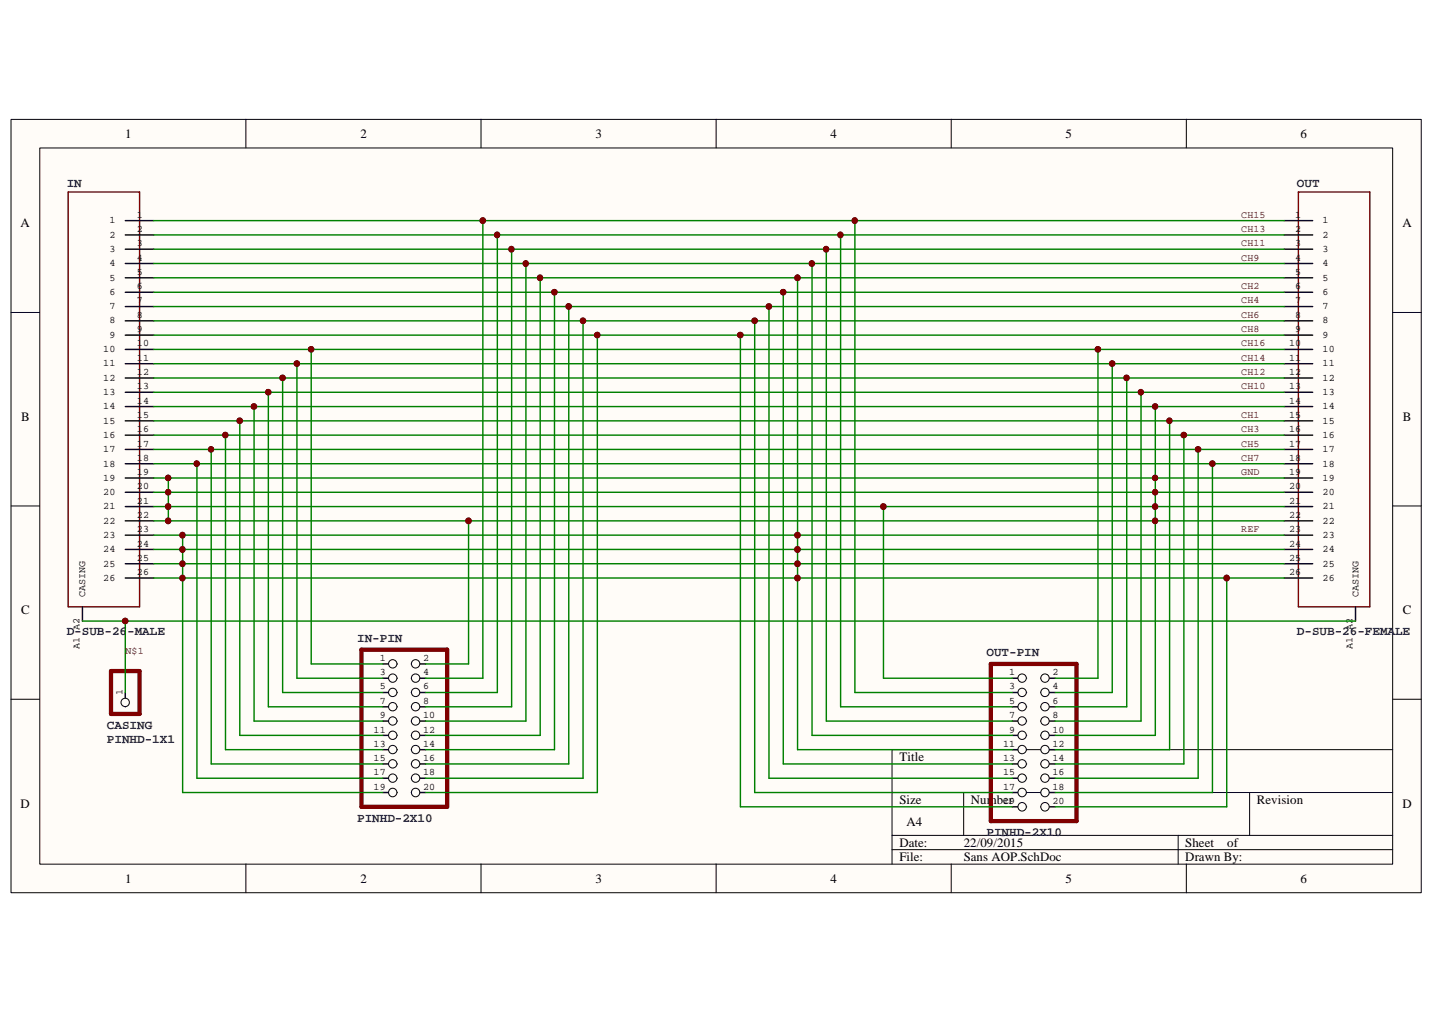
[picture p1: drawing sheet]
<svg xmlns="http://www.w3.org/2000/svg" width="297mm" height="210mm" viewBox="0 0 297 210" stroke-linecap="round" stroke-linejoin="round" font-family="sans-serif">
<path d="M2.3 24.8h292.5v160.4h-292.5z" fill="#fffcf8"/>
<path d="M2.3 24.8h292.5v160.4h-292.5z" fill="none" stroke="#000" stroke-width=".21"/>
<path d="M8.3 30.7h280.6v148.5h-280.6z" fill="#fffcf8"/>
<g fill="none" stroke="#000" stroke-width=".21">
<path d="M8.3 30.7h280.6v148.5h-280.6zM51 24.7v5.9M99.8 24.7v5.9M148.5 24.7v5.9M197.3 24.7v5.9M246.1 24.7v5.9M2.3 64.8h5.9M288.9 64.8h5.9M2.3 104.9h5.9M288.9 104.9h5.9M2.3 145h5.9M288.9 145h5.9"/>
<path d="M288.9 155.5h-103.9v23.7M51 179.2v6M99.8 179.2v6M148.5 179.2v6M185 164.4h103.9M185 173.3h103.9M185 176.2h103.9M197.3 179.2v6M199.9 164.4v8.9M244.4 173.3v5.9M246.1 179.2v6M259.2 164.4v8.9"/>
</g>
<circle cx="26" cy="128.8" r=".57" fill="#000080"/>
<circle cx="26" cy="128.8" r=".57" fill="none" stroke="#000080" stroke-width=".21"/>
<circle cx="34.9" cy="108" r=".56" fill="#000080"/>
<circle cx="34.9" cy="108" r=".56" fill="none" stroke="#000080" stroke-width=".21"/>
<circle cx="34.9" cy="105" r=".56" fill="#000080"/>
<circle cx="34.9" cy="105" r=".56" fill="none" stroke="#000080" stroke-width=".21"/>
<circle cx="34.9" cy="102.1" r=".56" fill="#000080"/>
<circle cx="34.9" cy="102.1" r=".56" fill="none" stroke="#000080" stroke-width=".21"/>
<circle cx="34.9" cy="99.1" r=".56" fill="#000080"/>
<circle cx="34.9" cy="99.1" r=".56" fill="none" stroke="#000080" stroke-width=".21"/>
<circle cx="37.8" cy="119.9" r=".57" fill="#000080"/>
<circle cx="37.8" cy="119.9" r=".57" fill="none" stroke="#000080" stroke-width=".21"/>
<circle cx="37.8" cy="116.9" r=".57" fill="#000080"/>
<circle cx="37.8" cy="116.9" r=".57" fill="none" stroke="#000080" stroke-width=".21"/>
<circle cx="37.8" cy="114" r=".57" fill="#000080"/>
<circle cx="37.8" cy="114" r=".57" fill="none" stroke="#000080" stroke-width=".21"/>
<circle cx="37.8" cy="111" r=".57" fill="#000080"/>
<circle cx="37.8" cy="111" r=".57" fill="none" stroke="#000080" stroke-width=".21"/>
<circle cx="40.8" cy="96.2" r=".56" fill="#000080"/>
<circle cx="40.8" cy="96.2" r=".56" fill="none" stroke="#000080" stroke-width=".21"/>
<circle cx="43.8" cy="93.2" r=".56" fill="#000080"/>
<circle cx="43.8" cy="93.2" r=".56" fill="none" stroke="#000080" stroke-width=".21"/>
<circle cx="46.7" cy="90.2" r=".56" fill="#000080"/>
<circle cx="46.7" cy="90.2" r=".56" fill="none" stroke="#000080" stroke-width=".21"/>
<circle cx="49.7" cy="87.3" r=".57" fill="#000080"/>
<circle cx="49.7" cy="87.3" r=".57" fill="none" stroke="#000080" stroke-width=".21"/>
<circle cx="52.7" cy="84.3" r=".57" fill="#000080"/>
<circle cx="52.7" cy="84.3" r=".57" fill="none" stroke="#000080" stroke-width=".21"/>
<circle cx="55.6" cy="81.3" r=".57" fill="#000080"/>
<circle cx="55.6" cy="81.3" r=".57" fill="none" stroke="#000080" stroke-width=".21"/>
<circle cx="58.6" cy="78.4" r=".57" fill="#000080"/>
<circle cx="58.6" cy="78.4" r=".57" fill="none" stroke="#000080" stroke-width=".21"/>
<circle cx="61.6" cy="75.4" r=".57" fill="#000080"/>
<circle cx="61.6" cy="75.4" r=".57" fill="none" stroke="#000080" stroke-width=".21"/>
<circle cx="64.5" cy="72.5" r=".57" fill="#000080"/>
<circle cx="64.5" cy="72.5" r=".57" fill="none" stroke="#000080" stroke-width=".21"/>
<circle cx="97.2" cy="108" r=".58" fill="#000080"/>
<circle cx="97.2" cy="108" r=".58" fill="none" stroke="#000080" stroke-width=".21"/>
<circle cx="100.1" cy="45.8" r=".58" fill="#000080"/>
<circle cx="100.1" cy="45.8" r=".58" fill="none" stroke="#000080" stroke-width=".21"/>
<circle cx="103.1" cy="48.7" r=".57" fill="#000080"/>
<circle cx="103.1" cy="48.7" r=".57" fill="none" stroke="#000080" stroke-width=".21"/>
<circle cx="106.1" cy="51.7" r=".57" fill="#000080"/>
<circle cx="106.1" cy="51.7" r=".57" fill="none" stroke="#000080" stroke-width=".21"/>
<circle cx="109" cy="54.7" r=".57" fill="#000080"/>
<circle cx="109" cy="54.7" r=".57" fill="none" stroke="#000080" stroke-width=".21"/>
<circle cx="112" cy="57.6" r=".57" fill="#000080"/>
<circle cx="112" cy="57.6" r=".57" fill="none" stroke="#000080" stroke-width=".21"/>
<circle cx="115" cy="60.6" r=".57" fill="#000080"/>
<circle cx="115" cy="60.6" r=".57" fill="none" stroke="#000080" stroke-width=".21"/>
<circle cx="118" cy="63.6" r=".57" fill="#000080"/>
<circle cx="118" cy="63.6" r=".57" fill="none" stroke="#000080" stroke-width=".21"/>
<circle cx="120.9" cy="66.5" r=".57" fill="#000080"/>
<circle cx="120.9" cy="66.5" r=".57" fill="none" stroke="#000080" stroke-width=".21"/>
<circle cx="123.9" cy="69.5" r=".57" fill="#000080"/>
<circle cx="123.9" cy="69.5" r=".57" fill="none" stroke="#000080" stroke-width=".21"/>
<circle cx="153.6" cy="69.5" r=".57" fill="#000080"/>
<circle cx="153.6" cy="69.5" r=".57" fill="none" stroke="#000080" stroke-width=".21"/>
<circle cx="156.5" cy="66.5" r=".57" fill="#000080"/>
<circle cx="156.5" cy="66.5" r=".57" fill="none" stroke="#000080" stroke-width=".21"/>
<circle cx="159.5" cy="63.6" r=".57" fill="#000080"/>
<circle cx="159.5" cy="63.6" r=".57" fill="none" stroke="#000080" stroke-width=".21"/>
<circle cx="162.5" cy="60.6" r=".57" fill="#000080"/>
<circle cx="162.5" cy="60.6" r=".57" fill="none" stroke="#000080" stroke-width=".21"/>
<circle cx="165.4" cy="119.9" r=".58" fill="#000080"/>
<circle cx="165.4" cy="119.9" r=".58" fill="none" stroke="#000080" stroke-width=".21"/>
<circle cx="165.4" cy="116.9" r=".58" fill="#000080"/>
<circle cx="165.4" cy="116.9" r=".58" fill="none" stroke="#000080" stroke-width=".21"/>
<circle cx="165.4" cy="114" r=".58" fill="#000080"/>
<circle cx="165.4" cy="114" r=".58" fill="none" stroke="#000080" stroke-width=".21"/>
<circle cx="165.4" cy="111" r=".58" fill="#000080"/>
<circle cx="165.4" cy="111" r=".58" fill="none" stroke="#000080" stroke-width=".21"/>
<circle cx="165.4" cy="57.6" r=".58" fill="#000080"/>
<circle cx="165.4" cy="57.6" r=".58" fill="none" stroke="#000080" stroke-width=".21"/>
<circle cx="168.4" cy="54.6" r=".57" fill="#000080"/>
<circle cx="168.4" cy="54.6" r=".57" fill="none" stroke="#000080" stroke-width=".21"/>
<circle cx="171.3" cy="51.7" r=".57" fill="#000080"/>
<circle cx="171.3" cy="51.7" r=".57" fill="none" stroke="#000080" stroke-width=".21"/>
<circle cx="174.3" cy="48.7" r=".57" fill="#000080"/>
<circle cx="174.3" cy="48.7" r=".57" fill="none" stroke="#000080" stroke-width=".21"/>
<circle cx="177.3" cy="45.7" r=".56" fill="#000080"/>
<circle cx="177.3" cy="45.7" r=".56" fill="none" stroke="#000080" stroke-width=".21"/>
<circle cx="183.2" cy="105.1" r=".59" fill="#000080"/>
<circle cx="183.2" cy="105.1" r=".59" fill="none" stroke="#000080" stroke-width=".21"/>
<circle cx="227.7" cy="72.5" r=".57" fill="#000080"/>
<circle cx="227.7" cy="72.5" r=".57" fill="none" stroke="#000080" stroke-width=".21"/>
<circle cx="230.7" cy="75.4" r=".57" fill="#000080"/>
<circle cx="230.7" cy="75.4" r=".57" fill="none" stroke="#000080" stroke-width=".21"/>
<circle cx="233.7" cy="78.4" r=".56" fill="#000080"/>
<circle cx="233.7" cy="78.4" r=".56" fill="none" stroke="#000080" stroke-width=".21"/>
<circle cx="236.6" cy="81.3" r=".56" fill="#000080"/>
<circle cx="236.6" cy="81.3" r=".56" fill="none" stroke="#000080" stroke-width=".21"/>
<circle cx="239.6" cy="108" r=".57" fill="#000080"/>
<circle cx="239.6" cy="108" r=".57" fill="none" stroke="#000080" stroke-width=".21"/>
<circle cx="239.6" cy="105.1" r=".57" fill="#000080"/>
<circle cx="239.6" cy="105.1" r=".57" fill="none" stroke="#000080" stroke-width=".21"/>
<circle cx="239.6" cy="102.1" r=".56" fill="#000080"/>
<circle cx="239.6" cy="102.1" r=".56" fill="none" stroke="#000080" stroke-width=".21"/>
<circle cx="239.6" cy="99.1" r=".56" fill="#000080"/>
<circle cx="239.6" cy="99.1" r=".56" fill="none" stroke="#000080" stroke-width=".21"/>
<circle cx="239.6" cy="84.3" r=".56" fill="#000080"/>
<circle cx="239.6" cy="84.3" r=".56" fill="none" stroke="#000080" stroke-width=".21"/>
<circle cx="242.6" cy="87.3" r=".56" fill="#000080"/>
<circle cx="242.6" cy="87.3" r=".56" fill="none" stroke="#000080" stroke-width=".21"/>
<circle cx="245.5" cy="90.2" r=".57" fill="#000080"/>
<circle cx="245.5" cy="90.2" r=".57" fill="none" stroke="#000080" stroke-width=".21"/>
<circle cx="248.5" cy="93.2" r=".57" fill="#000080"/>
<circle cx="248.5" cy="93.2" r=".57" fill="none" stroke="#000080" stroke-width=".21"/>
<circle cx="251.5" cy="96.2" r=".57" fill="#000080"/>
<circle cx="251.5" cy="96.2" r=".57" fill="none" stroke="#000080" stroke-width=".21"/>
<circle cx="254.4" cy="119.9" r=".59" fill="#000080"/>
<circle cx="254.4" cy="119.9" r=".59" fill="none" stroke="#000080" stroke-width=".21"/>
<path d="M14.1 39.8h14.9v86.1h-14.9zM269.3 39.8h14.8v86.1h-14.8z" fill="none" stroke="#800000" stroke-width=".3"/>
<g fill="none" stroke="#000" stroke-width=".3">
<path d="M26 45.8h5.9M26 48.7h5.9M26 51.7h5.9M26 54.7h5.9M26 57.6h5.9M266.4 45.8h5.9M266.4 48.7h5.9M266.4 51.7h5.9M266.4 54.7h5.9M266.4 57.6h5.9M26 60.6h5.9M26 63.6h5.9"/>
<path d="M26 66.5h5.9M26 69.5h5.9M26 72.5h5.9M26 75.4h5.9M26 78.4h5.9M266.4 60.6h5.9M266.4 63.6h5.9M266.4 66.5h5.9M266.4 69.5h5.9M266.4 72.5h5.9M266.4 75.4h5.9M266.4 78.4h5.9"/>
<path d="M26 81.4h5.9M26 84.3h5.9M26 87.3h5.9M26 90.3h5.9M26 93.2h5.9M26 96.2h5.9M26 99.1h5.9M266.4 81.4h5.9M266.4 84.3h5.9M266.4 87.3h5.9M266.4 90.3h5.9M266.4 93.2h5.9"/>
<path d="M266.4 96.2h5.9M266.4 99.1h5.9M26 102.1h5.9M26 105.1h5.9M26 108h5.9M26 111h5.9M26 114h5.9M26 116.9h5.9M26 119.9h5.9M266.4 102.1h5.9M266.4 105.1h5.9M266.4 108h5.9"/>
<path d="M266.4 111h5.9M266.4 114h5.9M266.4 116.9h5.9M266.4 119.9h5.9M17.1 125.9v2.9M79.4 137.7h3M281.2 125.9v2.9"/>
</g>
<path d="M75 134.7h17.7v32.6h-17.7z" fill="none" stroke="#800000" stroke-width=".89"/>
<circle cx="81.5" cy="137.7" r=".87" fill="#fffcf8"/>
<circle cx="81.5" cy="137.7" r=".87" fill="none" stroke="#000" stroke-width=".21"/>
<path d="M85.3 137.7h3" fill="none" stroke="#000" stroke-width=".3"/>
<circle cx="86.2" cy="137.7" r=".87" fill="#fffcf8"/>
<circle cx="86.2" cy="137.7" r=".87" fill="none" stroke="#000" stroke-width=".21"/>
<path d="M79.4 140.7h3" fill="none" stroke="#000" stroke-width=".3"/>
<circle cx="81.5" cy="140.7" r=".87" fill="#fffcf8"/>
<circle cx="81.5" cy="140.7" r=".87" fill="none" stroke="#000" stroke-width=".21"/>
<path d="M85.3 140.7h3" fill="none" stroke="#000" stroke-width=".3"/>
<circle cx="86.2" cy="140.7" r=".87" fill="#fffcf8"/>
<circle cx="86.2" cy="140.7" r=".87" fill="none" stroke="#000" stroke-width=".21"/>
<path d="M79.4 143.6h3" fill="none" stroke="#000" stroke-width=".3"/>
<circle cx="81.5" cy="143.6" r=".87" fill="#fffcf8"/>
<circle cx="81.5" cy="143.6" r=".87" fill="none" stroke="#000" stroke-width=".21"/>
<path d="M85.3 143.6h3" fill="none" stroke="#000" stroke-width=".3"/>
<circle cx="86.2" cy="143.6" r=".87" fill="#fffcf8"/>
<circle cx="86.2" cy="143.6" r=".87" fill="none" stroke="#000" stroke-width=".21"/>
<path d="M79.4 146.6h3" fill="none" stroke="#000" stroke-width=".3"/>
<circle cx="81.5" cy="146.6" r=".87" fill="#fffcf8"/>
<circle cx="81.5" cy="146.6" r=".87" fill="none" stroke="#000" stroke-width=".21"/>
<path d="M85.3 146.6h3" fill="none" stroke="#000" stroke-width=".3"/>
<circle cx="86.2" cy="146.6" r=".87" fill="#fffcf8"/>
<circle cx="86.2" cy="146.6" r=".87" fill="none" stroke="#000" stroke-width=".21"/>
<path d="M79.4 149.6h3" fill="none" stroke="#000" stroke-width=".3"/>
<circle cx="81.5" cy="149.5" r=".87" fill="#fffcf8"/>
<circle cx="81.5" cy="149.5" r=".87" fill="none" stroke="#000" stroke-width=".21"/>
<path d="M85.3 149.6h3" fill="none" stroke="#000" stroke-width=".3"/>
<circle cx="86.2" cy="149.5" r=".87" fill="#fffcf8"/>
<circle cx="86.2" cy="149.5" r=".87" fill="none" stroke="#000" stroke-width=".21"/>
<path d="M79.4 152.5h3" fill="none" stroke="#000" stroke-width=".3"/>
<circle cx="81.5" cy="152.5" r=".87" fill="#fffcf8"/>
<circle cx="81.5" cy="152.5" r=".87" fill="none" stroke="#000" stroke-width=".21"/>
<path d="M85.3 152.5h3" fill="none" stroke="#000" stroke-width=".3"/>
<circle cx="86.2" cy="152.5" r=".87" fill="#fffcf8"/>
<circle cx="86.2" cy="152.5" r=".87" fill="none" stroke="#000" stroke-width=".21"/>
<path d="M79.4 155.5h3" fill="none" stroke="#000" stroke-width=".3"/>
<circle cx="81.5" cy="155.5" r=".87" fill="#fffcf8"/>
<circle cx="81.5" cy="155.5" r=".87" fill="none" stroke="#000" stroke-width=".21"/>
<path d="M85.3 155.5h3" fill="none" stroke="#000" stroke-width=".3"/>
<circle cx="86.2" cy="155.5" r=".87" fill="#fffcf8"/>
<circle cx="86.2" cy="155.5" r=".87" fill="none" stroke="#000" stroke-width=".21"/>
<path d="M79.4 158.5h3" fill="none" stroke="#000" stroke-width=".3"/>
<circle cx="81.5" cy="158.4" r=".87" fill="#fffcf8"/>
<circle cx="81.5" cy="158.4" r=".87" fill="none" stroke="#000" stroke-width=".21"/>
<path d="M85.3 158.5h3" fill="none" stroke="#000" stroke-width=".3"/>
<circle cx="86.2" cy="158.4" r=".87" fill="#fffcf8"/>
<circle cx="86.2" cy="158.4" r=".87" fill="none" stroke="#000" stroke-width=".21"/>
<path d="M79.4 161.4h3" fill="none" stroke="#000" stroke-width=".3"/>
<circle cx="81.5" cy="161.4" r=".87" fill="#fffcf8"/>
<circle cx="81.5" cy="161.4" r=".87" fill="none" stroke="#000" stroke-width=".21"/>
<path d="M85.3 161.4h3" fill="none" stroke="#000" stroke-width=".3"/>
<circle cx="86.2" cy="161.4" r=".87" fill="#fffcf8"/>
<circle cx="86.2" cy="161.4" r=".87" fill="none" stroke="#000" stroke-width=".21"/>
<path d="M79.4 164.4h3" fill="none" stroke="#000" stroke-width=".3"/>
<circle cx="81.5" cy="164.4" r=".88" fill="#fffcf8"/>
<circle cx="81.5" cy="164.4" r=".88" fill="none" stroke="#000" stroke-width=".21"/>
<path d="M85.3 164.4h3" fill="none" stroke="#000" stroke-width=".3"/>
<circle cx="86.2" cy="164.4" r=".88" fill="#fffcf8"/>
<circle cx="86.2" cy="164.4" r=".88" fill="none" stroke="#000" stroke-width=".21"/>
<path d="M205.5 137.7h17.8v32.6h-17.8z" fill="none" stroke="#800000" stroke-width=".89"/>
<path d="M210 140.7h2.9" fill="none" stroke="#000" stroke-width=".3"/>
<circle cx="212" cy="140.7" r=".87" fill="#fffcf8"/>
<circle cx="212" cy="140.7" r=".87" fill="none" stroke="#000" stroke-width=".21"/>
<path d="M215.9 140.7h3" fill="none" stroke="#000" stroke-width=".3"/>
<circle cx="216.8" cy="140.7" r=".87" fill="#fffcf8"/>
<circle cx="216.8" cy="140.7" r=".87" fill="none" stroke="#000" stroke-width=".21"/>
<path d="M210 143.6h2.9" fill="none" stroke="#000" stroke-width=".3"/>
<circle cx="212" cy="143.6" r=".87" fill="#fffcf8"/>
<circle cx="212" cy="143.6" r=".87" fill="none" stroke="#000" stroke-width=".21"/>
<path d="M215.9 143.6h3" fill="none" stroke="#000" stroke-width=".3"/>
<circle cx="216.8" cy="143.6" r=".87" fill="#fffcf8"/>
<circle cx="216.8" cy="143.6" r=".87" fill="none" stroke="#000" stroke-width=".21"/>
<path d="M210 146.6h2.9" fill="none" stroke="#000" stroke-width=".3"/>
<circle cx="212" cy="146.6" r=".87" fill="#fffcf8"/>
<circle cx="212" cy="146.6" r=".87" fill="none" stroke="#000" stroke-width=".21"/>
<path d="M215.9 146.6h3" fill="none" stroke="#000" stroke-width=".3"/>
<circle cx="216.8" cy="146.6" r=".87" fill="#fffcf8"/>
<circle cx="216.8" cy="146.6" r=".87" fill="none" stroke="#000" stroke-width=".21"/>
<path d="M210 149.6h2.9" fill="none" stroke="#000" stroke-width=".3"/>
<circle cx="212" cy="149.5" r=".87" fill="#fffcf8"/>
<circle cx="212" cy="149.5" r=".87" fill="none" stroke="#000" stroke-width=".21"/>
<path d="M215.9 149.6h3" fill="none" stroke="#000" stroke-width=".3"/>
<circle cx="216.8" cy="149.5" r=".87" fill="#fffcf8"/>
<circle cx="216.8" cy="149.5" r=".87" fill="none" stroke="#000" stroke-width=".21"/>
<path d="M210 152.5h2.9" fill="none" stroke="#000" stroke-width=".3"/>
<circle cx="212" cy="152.5" r=".87" fill="#fffcf8"/>
<circle cx="212" cy="152.5" r=".87" fill="none" stroke="#000" stroke-width=".21"/>
<path d="M215.9 152.5h3" fill="none" stroke="#000" stroke-width=".3"/>
<circle cx="216.8" cy="152.5" r=".87" fill="#fffcf8"/>
<circle cx="216.8" cy="152.5" r=".87" fill="none" stroke="#000" stroke-width=".21"/>
<path d="M210 155.5h2.9" fill="none" stroke="#000" stroke-width=".3"/>
<circle cx="212" cy="155.5" r=".87" fill="#fffcf8"/>
<circle cx="212" cy="155.5" r=".87" fill="none" stroke="#000" stroke-width=".21"/>
<path d="M215.9 155.5h3" fill="none" stroke="#000" stroke-width=".3"/>
<circle cx="216.8" cy="155.5" r=".87" fill="#fffcf8"/>
<circle cx="216.8" cy="155.5" r=".87" fill="none" stroke="#000" stroke-width=".21"/>
<path d="M210 158.5h2.9" fill="none" stroke="#000" stroke-width=".3"/>
<circle cx="212" cy="158.4" r=".87" fill="#fffcf8"/>
<circle cx="212" cy="158.4" r=".87" fill="none" stroke="#000" stroke-width=".21"/>
<path d="M215.9 158.5h3" fill="none" stroke="#000" stroke-width=".3"/>
<circle cx="216.8" cy="158.4" r=".87" fill="#fffcf8"/>
<circle cx="216.8" cy="158.4" r=".87" fill="none" stroke="#000" stroke-width=".21"/>
<path d="M210 161.4h2.9" fill="none" stroke="#000" stroke-width=".3"/>
<circle cx="212" cy="161.4" r=".87" fill="#fffcf8"/>
<circle cx="212" cy="161.4" r=".87" fill="none" stroke="#000" stroke-width=".21"/>
<path d="M215.9 161.4h3" fill="none" stroke="#000" stroke-width=".3"/>
<circle cx="216.8" cy="161.4" r=".87" fill="#fffcf8"/>
<circle cx="216.8" cy="161.4" r=".87" fill="none" stroke="#000" stroke-width=".21"/>
<path d="M210 164.4h2.9" fill="none" stroke="#000" stroke-width=".3"/>
<circle cx="212" cy="164.4" r=".88" fill="#fffcf8"/>
<circle cx="212" cy="164.4" r=".88" fill="none" stroke="#000" stroke-width=".21"/>
<path d="M215.9 164.4h3" fill="none" stroke="#000" stroke-width=".3"/>
<circle cx="216.8" cy="164.4" r=".88" fill="#fffcf8"/>
<circle cx="216.8" cy="164.4" r=".88" fill="none" stroke="#000" stroke-width=".21"/>
<path d="M210 167.3h2.9" fill="none" stroke="#000" stroke-width=".3"/>
<circle cx="212" cy="167.3" r=".88" fill="#fffcf8"/>
<circle cx="212" cy="167.3" r=".88" fill="none" stroke="#000" stroke-width=".21"/>
<path d="M215.9 167.3h3" fill="none" stroke="#000" stroke-width=".3"/>
<circle cx="216.8" cy="167.3" r=".88" fill="#fffcf8"/>
<circle cx="216.8" cy="167.3" r=".88" fill="none" stroke="#000" stroke-width=".21"/>
<path d="M23 139.2h6v8.9h-6z" fill="none" stroke="#800000" stroke-width=".89"/>
<path d="M26 143.6v3" fill="none" stroke="#000" stroke-width=".3"/>
<circle cx="26" cy="145.7" r=".87" fill="#fffcf8"/>
<circle cx="26" cy="145.7" r=".87" fill="none" stroke="#000" stroke-width=".21"/>
<path d="M31.9 45.8h234.5M100.2 45.8v94.9h-11.9M177.3 45.8v97.8h32.7" fill="none" stroke="#008000" stroke-width=".3"/>
<circle cx="100.1" cy="45.8" r=".58" fill="#800000"/>
<circle cx="100.1" cy="45.8" r=".58" fill="none" stroke="#800000" stroke-width=".21"/>
<circle cx="177.3" cy="45.7" r=".56" fill="#800000"/>
<circle cx="177.3" cy="45.7" r=".56" fill="none" stroke="#800000" stroke-width=".21"/>
<path d="M31.9 48.7h234.5M103.2 48.7v94.9h-14.9M174.4 48.7v97.9h35.6" fill="none" stroke="#008000" stroke-width=".3"/>
<circle cx="103.1" cy="48.7" r=".57" fill="#800000"/>
<circle cx="103.1" cy="48.7" r=".57" fill="none" stroke="#800000" stroke-width=".21"/>
<circle cx="174.3" cy="48.7" r=".57" fill="#800000"/>
<circle cx="174.3" cy="48.7" r=".57" fill="none" stroke="#800000" stroke-width=".21"/>
<path d="M31.9 54.7h234.5M109.1 54.7v94.9h-20.8M168.4 54.7v97.8h41.6" fill="none" stroke="#008000" stroke-width=".3"/>
<circle cx="109" cy="54.7" r=".57" fill="#800000"/>
<circle cx="109" cy="54.7" r=".57" fill="none" stroke="#800000" stroke-width=".21"/>
<circle cx="168.4" cy="54.6" r=".57" fill="#800000"/>
<circle cx="168.4" cy="54.6" r=".57" fill="none" stroke="#800000" stroke-width=".21"/>
<path d="M31.9 60.6h234.5M115 60.6v94.9h-26.7M162.5 60.6v97.9h47.5" fill="none" stroke="#008000" stroke-width=".3"/>
<circle cx="115" cy="60.6" r=".57" fill="#800000"/>
<circle cx="115" cy="60.6" r=".57" fill="none" stroke="#800000" stroke-width=".21"/>
<circle cx="162.5" cy="60.6" r=".57" fill="#800000"/>
<circle cx="162.5" cy="60.6" r=".57" fill="none" stroke="#800000" stroke-width=".21"/>
<path d="M31.9 63.6h234.5M118 63.6v94.9h-29.7M159.5 63.6v97.8h50.5" fill="none" stroke="#008000" stroke-width=".3"/>
<circle cx="118" cy="63.6" r=".57" fill="#800000"/>
<circle cx="118" cy="63.6" r=".57" fill="none" stroke="#800000" stroke-width=".21"/>
<circle cx="159.5" cy="63.6" r=".57" fill="#800000"/>
<circle cx="159.5" cy="63.6" r=".57" fill="none" stroke="#800000" stroke-width=".21"/>
<path d="M31.9 66.5h234.5M120.9 66.5v94.9h-32.6M156.5 66.5v97.9h53.5" fill="none" stroke="#008000" stroke-width=".3"/>
<circle cx="156.5" cy="66.5" r=".57" fill="#800000"/>
<circle cx="156.5" cy="66.5" r=".57" fill="none" stroke="#800000" stroke-width=".21"/>
<circle cx="120.9" cy="66.5" r=".57" fill="#800000"/>
<circle cx="120.9" cy="66.5" r=".57" fill="none" stroke="#800000" stroke-width=".21"/>
<path d="M31.9 69.5h234.5M123.9 69.5v94.9h-35.6M153.6 69.5v97.8h56.4" fill="none" stroke="#008000" stroke-width=".3"/>
<circle cx="153.6" cy="69.5" r=".57" fill="#800000"/>
<circle cx="153.6" cy="69.5" r=".57" fill="none" stroke="#800000" stroke-width=".21"/>
<circle cx="123.9" cy="69.5" r=".57" fill="#800000"/>
<circle cx="123.9" cy="69.5" r=".57" fill="none" stroke="#800000" stroke-width=".21"/>
<path d="M31.9 72.5h234.5M64.6 72.5v65.2h14.8M227.7 72.5v68.2h-8.8" fill="none" stroke="#008000" stroke-width=".3"/>
<circle cx="64.5" cy="72.5" r=".57" fill="#800000"/>
<circle cx="64.5" cy="72.5" r=".57" fill="none" stroke="#800000" stroke-width=".21"/>
<circle cx="227.7" cy="72.5" r=".57" fill="#800000"/>
<circle cx="227.7" cy="72.5" r=".57" fill="none" stroke="#800000" stroke-width=".21"/>
<path d="M31.9 75.4h234.5M61.6 75.4v65.3h17.8M230.7 75.4v68.2h-11.8" fill="none" stroke="#008000" stroke-width=".3"/>
<circle cx="61.6" cy="75.4" r=".57" fill="#800000"/>
<circle cx="61.6" cy="75.4" r=".57" fill="none" stroke="#800000" stroke-width=".21"/>
<circle cx="230.7" cy="75.4" r=".57" fill="#800000"/>
<circle cx="230.7" cy="75.4" r=".57" fill="none" stroke="#800000" stroke-width=".21"/>
<path d="M31.9 78.4h234.5M58.6 78.4v65.2h20.8M233.7 78.4v68.2h-14.8" fill="none" stroke="#008000" stroke-width=".3"/>
<circle cx="58.6" cy="78.4" r=".57" fill="#800000"/>
<circle cx="58.6" cy="78.4" r=".57" fill="none" stroke="#800000" stroke-width=".21"/>
<circle cx="233.7" cy="78.4" r=".56" fill="#800000"/>
<circle cx="233.7" cy="78.4" r=".56" fill="none" stroke="#800000" stroke-width=".21"/>
<path d="M31.9 81.4h234.5M55.7 81.4v65.2h23.7M236.7 81.4v68.2h-17.8" fill="none" stroke="#008000" stroke-width=".3"/>
<circle cx="55.6" cy="81.3" r=".57" fill="#800000"/>
<circle cx="55.6" cy="81.3" r=".57" fill="none" stroke="#800000" stroke-width=".21"/>
<circle cx="236.6" cy="81.3" r=".56" fill="#800000"/>
<circle cx="236.6" cy="81.3" r=".56" fill="none" stroke="#800000" stroke-width=".21"/>
<path d="M31.9 99.1h234.5M31.9 84.3h234.5M34.9 99.1v8.9M52.7 84.3v65.3h26.7M239.6 84.3v68.2h-20.7M31.9 102.1h234.5M31.9 105.1h234.5M31.9 108h234.5M97.2 108v29.7h-8.9M183.3 105.1v35.6h26.7" fill="none" stroke="#008000" stroke-width=".3"/>
<circle cx="34.9" cy="99.1" r=".56" fill="#800000"/>
<circle cx="34.9" cy="99.1" r=".56" fill="none" stroke="#800000" stroke-width=".21"/>
<circle cx="34.9" cy="102.1" r=".56" fill="#800000"/>
<circle cx="34.9" cy="102.1" r=".56" fill="none" stroke="#800000" stroke-width=".21"/>
<circle cx="34.9" cy="105" r=".56" fill="#800000"/>
<circle cx="34.9" cy="105" r=".56" fill="none" stroke="#800000" stroke-width=".21"/>
<circle cx="34.9" cy="108" r=".56" fill="#800000"/>
<circle cx="34.9" cy="108" r=".56" fill="none" stroke="#800000" stroke-width=".21"/>
<circle cx="239.6" cy="99.1" r=".56" fill="#800000"/>
<circle cx="239.6" cy="99.1" r=".56" fill="none" stroke="#800000" stroke-width=".21"/>
<circle cx="239.6" cy="102.1" r=".56" fill="#800000"/>
<circle cx="239.6" cy="102.1" r=".56" fill="none" stroke="#800000" stroke-width=".21"/>
<circle cx="239.6" cy="105.1" r=".57" fill="#800000"/>
<circle cx="239.6" cy="105.1" r=".57" fill="none" stroke="#800000" stroke-width=".21"/>
<circle cx="239.6" cy="108" r=".57" fill="#800000"/>
<circle cx="239.6" cy="108" r=".57" fill="none" stroke="#800000" stroke-width=".21"/>
<circle cx="52.7" cy="84.3" r=".57" fill="#800000"/>
<circle cx="52.7" cy="84.3" r=".57" fill="none" stroke="#800000" stroke-width=".21"/>
<circle cx="239.6" cy="84.3" r=".56" fill="#800000"/>
<circle cx="239.6" cy="84.3" r=".56" fill="none" stroke="#800000" stroke-width=".21"/>
<circle cx="183.2" cy="105.1" r=".59" fill="#800000"/>
<circle cx="183.2" cy="105.1" r=".59" fill="none" stroke="#800000" stroke-width=".21"/>
<circle cx="97.2" cy="108" r=".58" fill="#800000"/>
<circle cx="97.2" cy="108" r=".58" fill="none" stroke="#800000" stroke-width=".21"/>
<path d="M31.9 87.3h234.5M49.7 87.3v65.2h29.7M242.6 87.3v68.2h-23.7" fill="none" stroke="#008000" stroke-width=".3"/>
<circle cx="49.7" cy="87.3" r=".57" fill="#800000"/>
<circle cx="49.7" cy="87.3" r=".57" fill="none" stroke="#800000" stroke-width=".21"/>
<circle cx="242.6" cy="87.3" r=".56" fill="#800000"/>
<circle cx="242.6" cy="87.3" r=".56" fill="none" stroke="#800000" stroke-width=".21"/>
<path d="M31.9 90.3h234.5M46.8 90.3v65.2h32.6M245.6 90.3v68.2h-26.7" fill="none" stroke="#008000" stroke-width=".3"/>
<circle cx="46.7" cy="90.2" r=".56" fill="#800000"/>
<circle cx="46.7" cy="90.2" r=".56" fill="none" stroke="#800000" stroke-width=".21"/>
<circle cx="245.5" cy="90.2" r=".57" fill="#800000"/>
<circle cx="245.5" cy="90.2" r=".57" fill="none" stroke="#800000" stroke-width=".21"/>
<path d="M31.9 93.2h234.5M43.8 93.2v65.3h35.6M248.5 93.2v68.2h-29.6" fill="none" stroke="#008000" stroke-width=".3"/>
<circle cx="43.8" cy="93.2" r=".56" fill="#800000"/>
<circle cx="43.8" cy="93.2" r=".56" fill="none" stroke="#800000" stroke-width=".21"/>
<circle cx="248.5" cy="93.2" r=".57" fill="#800000"/>
<circle cx="248.5" cy="93.2" r=".57" fill="none" stroke="#800000" stroke-width=".21"/>
<path d="M31.9 96.2h234.5M40.8 96.2v65.2h38.6M251.5 96.2v68.2h-32.6" fill="none" stroke="#008000" stroke-width=".3"/>
<circle cx="40.8" cy="96.2" r=".56" fill="#800000"/>
<circle cx="40.8" cy="96.2" r=".56" fill="none" stroke="#800000" stroke-width=".21"/>
<circle cx="251.5" cy="96.2" r=".57" fill="#800000"/>
<circle cx="251.5" cy="96.2" r=".57" fill="none" stroke="#800000" stroke-width=".21"/>
<path d="M31.9 51.7h234.5M106.1 51.7v94.9h-17.8M171.4 51.7v97.9h38.6" fill="none" stroke="#008000" stroke-width=".3"/>
<circle cx="106.1" cy="51.7" r=".57" fill="#800000"/>
<circle cx="106.1" cy="51.7" r=".57" fill="none" stroke="#800000" stroke-width=".21"/>
<circle cx="171.3" cy="51.7" r=".57" fill="#800000"/>
<circle cx="171.3" cy="51.7" r=".57" fill="none" stroke="#800000" stroke-width=".21"/>
<path d="M31.9 57.6h234.5M112.1 57.6v94.9h-23.8M165.4 57.6v97.9h44.6M31.9 111h234.5M31.9 114h234.5M31.9 116.9h234.5M31.9 119.9h234.5M37.9 111v53.4h41.5M254.5 119.9v47.4h-35.6" fill="none" stroke="#008000" stroke-width=".3"/>
<circle cx="37.8" cy="111" r=".57" fill="#800000"/>
<circle cx="37.8" cy="111" r=".57" fill="none" stroke="#800000" stroke-width=".21"/>
<circle cx="37.8" cy="114" r=".57" fill="#800000"/>
<circle cx="37.8" cy="114" r=".57" fill="none" stroke="#800000" stroke-width=".21"/>
<circle cx="37.8" cy="116.9" r=".57" fill="#800000"/>
<circle cx="37.8" cy="116.9" r=".57" fill="none" stroke="#800000" stroke-width=".21"/>
<circle cx="37.8" cy="119.9" r=".57" fill="#800000"/>
<circle cx="37.8" cy="119.9" r=".57" fill="none" stroke="#800000" stroke-width=".21"/>
<circle cx="165.4" cy="111" r=".58" fill="#800000"/>
<circle cx="165.4" cy="111" r=".58" fill="none" stroke="#800000" stroke-width=".21"/>
<circle cx="165.4" cy="114" r=".58" fill="#800000"/>
<circle cx="165.4" cy="114" r=".58" fill="none" stroke="#800000" stroke-width=".21"/>
<circle cx="165.4" cy="116.9" r=".58" fill="#800000"/>
<circle cx="165.4" cy="116.9" r=".58" fill="none" stroke="#800000" stroke-width=".21"/>
<circle cx="165.4" cy="119.9" r=".58" fill="#800000"/>
<circle cx="165.4" cy="119.9" r=".58" fill="none" stroke="#800000" stroke-width=".21"/>
<circle cx="112" cy="57.6" r=".57" fill="#800000"/>
<circle cx="112" cy="57.6" r=".57" fill="none" stroke="#800000" stroke-width=".21"/>
<circle cx="165.4" cy="57.6" r=".58" fill="#800000"/>
<circle cx="165.4" cy="57.6" r=".58" fill="none" stroke="#800000" stroke-width=".21"/>
<circle cx="254.4" cy="119.9" r=".59" fill="#800000"/>
<circle cx="254.4" cy="119.9" r=".59" fill="none" stroke="#800000" stroke-width=".21"/>
<path d="M17.1 128.8h264.1M26 128.8v14.8" fill="none" stroke="#008000" stroke-width=".3"/>
<circle cx="26" cy="128.8" r=".57" fill="#800000"/>
<circle cx="26" cy="128.8" r=".57" fill="none" stroke="#800000" stroke-width=".21"/>
<g font-size="2.7">
<text x="26" y="28.6">1</text>
<text x="74.8" y="28.6">2</text>
<text x="123.5" y="28.6">3</text>
<text x="172.3" y="28.6">4</text>
<text x="221" y="28.6">5</text>
<text x="269.8" y="28.6">6</text>
<text x="4.3" y="47.2">A</text>
<text x="290.9" y="47.2">A</text>
<text x="4.4" y="87.3">B</text>
<text x="291" y="87.3">B</text>
<text x="4.4" y="127.4">C</text>
<text x="291" y="127.4">C</text>
<text x="186.6" y="157.9">Title</text>
<text x="4.3" y="167.5">D</text>
<text x="186.6" y="166.8">Size</text>
<text x="201.4" y="166.8">Number</text>
<text x="260.7" y="166.8">Revision</text>
<text x="290.9" y="167.5">D</text>
<text x="188" y="171.2">A4</text>
<text x="186.6" y="175.7">Date:</text>
<text x="186.6" y="178.6">File:</text>
<text x="199.9" y="175.7">22/09/2015</text>
<text x="199.9" y="178.6">Sans AOP.SchDoc</text>
<text x="245.9" y="175.7">Sheet</text>
<text x="245.9" y="178.6">Drawn By:</text>
<text x="254.5" y="175.7">of</text>
<text x="26" y="183.1">1</text>
<text x="74.8" y="183.1">2</text>
<text x="123.5" y="183.1">3</text>
<text x="172.3" y="183.1">4</text>
<text x="221" y="183.1">5</text>
<text x="269.8" y="183.1">6</text>
</g>
<g font-size="2.6" fill="#000080">
<text x="13.8" y="38.8">IN</text>
<text x="269" y="38.8">OUT</text>
<text x="13.8" y="131.6">D-SUB-26-MALE</text>
<text x="269" y="131.6">D-SUB-26-FEMALE</text>
<text x="74.1" y="133.1">IN-PIN</text>
<text x="204.6" y="136.1">OUT-PIN</text>
<text x="22.2" y="151.2">CASING</text>
<text x="22.2" y="154.1">PINHD-1X1</text>
<text x="74.1" y="170.4">PINHD-2X10</text>
<text x="204.6" y="173.4">PINHD-2X10</text>
</g>
<g font-size="2.1">
<text x="22.7" y="46.4">1</text>
<text x="28.4" y="45.2">1</text>
<text x="268.6" y="45.2">1</text>
<text x="274.4" y="46.4">1</text>
<text x="22.7" y="49.3">2</text>
<text x="22.7" y="52.3">3</text>
<text x="28.4" y="48.1">2</text>
<text x="28.4" y="51.1">3</text>
<text x="268.6" y="48.1">2</text>
<text x="268.6" y="51.1">3</text>
<text x="274.4" y="49.3">2</text>
<text x="274.4" y="52.3">3</text>
<text x="22.7" y="55.2">4</text>
<text x="22.7" y="58.2">5</text>
<text x="28.4" y="54.1">4</text>
<text x="28.4" y="57">5</text>
<text x="28.4" y="60">6</text>
<text x="268.6" y="54.1">4</text>
<text x="268.6" y="57">5</text>
<text x="268.6" y="60">6</text>
<text x="274.4" y="55.2">4</text>
<text x="274.4" y="58.2">5</text>
<text x="22.7" y="61.2">6</text>
<text x="22.7" y="64.1">7</text>
<text x="28.4" y="62.9">7</text>
<text x="28.4" y="65.9">8</text>
<text x="268.6" y="62.9">7</text>
<text x="268.6" y="65.9">8</text>
<text x="274.4" y="61.2">6</text>
<text x="274.4" y="64.1">7</text>
<text x="22.7" y="67.1">8</text>
<text x="22.7" y="70.1">9</text>
<text x="28.4" y="71.8">10</text>
<text x="28.4" y="68.9">9</text>
<text x="267.4" y="71.8">10</text>
<text x="268.6" y="68.9">9</text>
<text x="274.4" y="67.1">8</text>
<text x="274.4" y="70.1">9</text>
<text x="21.4" y="73">10</text>
<text x="21.4" y="76">11</text>
<text x="28.4" y="74.8">11</text>
<text x="28.4" y="77.8">12</text>
<text x="267.4" y="74.8">11</text>
<text x="267.4" y="77.8">12</text>
<text x="274.4" y="73">10</text>
<text x="274.4" y="76">11</text>
<text x="21.4" y="79">12</text>
<text x="21.4" y="81.9">13</text>
<text x="28.4" y="80.7">13</text>
<text x="28.4" y="83.7">14</text>
<text x="267.4" y="80.7">13</text>
<text x="267.4" y="83.7">14</text>
<text x="274.4" y="79">12</text>
<text x="274.4" y="81.9">13</text>
<text x="21.4" y="84.9">14</text>
<text x="21.4" y="87.9">15</text>
<text x="28.4" y="86.7">15</text>
<text x="28.4" y="89.7">16</text>
<text x="267.4" y="86.7">15</text>
<text x="267.4" y="89.7">16</text>
<text x="274.4" y="84.9">14</text>
<text x="274.4" y="87.9">15</text>
<text x="21.4" y="90.8">16</text>
<text x="21.4" y="93.8">17</text>
<text x="28.4" y="92.6">17</text>
<text x="28.4" y="95.6">18</text>
<text x="267.4" y="92.6">17</text>
<text x="267.4" y="95.6">18</text>
<text x="274.4" y="90.8">16</text>
<text x="274.4" y="93.8">17</text>
<text x="21.4" y="96.8">18</text>
<text x="21.4" y="99.7">19</text>
<text x="28.4" y="98.6">19</text>
<text x="28.4" y="101.5">20</text>
<text x="267.4" y="98.6">19</text>
<text x="267.4" y="101.5">20</text>
<text x="274.4" y="96.8">18</text>
<text x="274.4" y="99.7">19</text>
<text x="21.4" y="102.7">20</text>
<text x="21.4" y="105.7">21</text>
<text x="28.4" y="104.5">21</text>
<text x="28.4" y="107.4">22</text>
<text x="267.4" y="104.5">21</text>
<text x="267.4" y="107.4">22</text>
<text x="274.4" y="102.7">20</text>
<text x="274.4" y="105.7">21</text>
<text x="21.4" y="108.6">22</text>
<text x="21.4" y="111.6">23</text>
<text x="28.4" y="110.4">23</text>
<text x="28.4" y="113.4">24</text>
<text x="267.4" y="110.4">23</text>
<text x="267.4" y="113.4">24</text>
<text x="274.4" y="108.6">22</text>
<text x="274.4" y="111.6">23</text>
<text x="21.4" y="114.6">24</text>
<text x="21.4" y="117.5">25</text>
<text x="28.4" y="116.3">25</text>
<text x="28.4" y="119.3">26</text>
<text x="267.4" y="116.3">25</text>
<text x="267.4" y="119.3">26</text>
<text x="274.4" y="114.6">24</text>
<text x="274.4" y="117.5">25</text>
<text x="17.7" y="123.8" transform="rotate(-90 17.7 123.8)">CASING</text>
<text x="21.4" y="120.5">26</text>
<text x="274.4" y="120.5">26</text>
<text x="281.8" y="123.8" transform="rotate(-90 281.8 123.8)">CASING</text>
<text x="16.5" y="134.5" transform="rotate(-90 16.5 134.5)">A1 A2</text>
<text x="78.8" y="137.1">1</text>
<text x="87.8" y="137.1">2</text>
<text x="280.6" y="134.5" transform="rotate(-90 280.6 134.5)">A1 A2</text>
<text x="78.8" y="140">3</text>
<text x="78.8" y="143">5</text>
<text x="87.8" y="140">4</text>
<text x="87.8" y="143">6</text>
<text x="209.3" y="140">1</text>
<text x="209.3" y="143">3</text>
<text x="218.3" y="140">2</text>
<text x="218.3" y="143">4</text>
<text x="25.4" y="144.2" transform="rotate(-90 25.4 144.2)">1</text>
<text x="78.8" y="146">7</text>
<text x="78.8" y="149">9</text>
<text x="87.8" y="146">8</text>
<text x="87.8" y="149">10</text>
<text x="209.3" y="146">5</text>
<text x="209.3" y="149">7</text>
<text x="218.3" y="146">6</text>
<text x="218.3" y="149">8</text>
<text x="77.5" y="151.9">11</text>
<text x="77.5" y="154.9">13</text>
<text x="87.8" y="151.9">12</text>
<text x="87.8" y="154.9">14</text>
<text x="208.1" y="154.9">11</text>
<text x="209.3" y="151.9">9</text>
<text x="218.3" y="151.9">10</text>
<text x="218.3" y="154.9">12</text>
<text x="77.5" y="157.9">15</text>
<text x="77.5" y="160.8">17</text>
<text x="87.8" y="157.9">16</text>
<text x="87.8" y="160.8">18</text>
<text x="208.1" y="157.9">13</text>
<text x="208.1" y="160.8">15</text>
<text x="218.3" y="157.9">14</text>
<text x="218.3" y="160.8">16</text>
<text x="77.5" y="163.8">19</text>
<text x="87.8" y="163.8">20</text>
<text x="208.1" y="163.8">17</text>
<text x="208.1" y="166.8">19</text>
<text x="218.3" y="163.8">18</text>
<text x="218.3" y="166.8">20</text>
</g>
<g font-size="2.1" fill="#800000">
<text x="257.5" y="45.2">CH15</text>
<text x="257.5" y="48.1">CH13</text>
<text x="257.5" y="51.1">CH11</text>
<text x="257.5" y="54.1">CH9</text>
<text x="257.5" y="60">CH2</text>
<text x="257.5" y="62.9">CH4</text>
<text x="257.5" y="65.9">CH6</text>
<text x="257.5" y="68.9">CH8</text>
<text x="257.5" y="71.8">CH16</text>
<text x="257.5" y="74.8">CH14</text>
<text x="257.5" y="77.8">CH12</text>
<text x="257.5" y="80.7">CH10</text>
<text x="257.5" y="86.7">CH1</text>
<text x="257.5" y="89.7">CH3</text>
<text x="257.5" y="92.6">CH5</text>
<text x="257.5" y="95.6">CH7</text>
<text x="257.5" y="98.6">GND</text>
<text x="257.5" y="110.4">REF</text>
<text x="26" y="135.6">N$1</text>
</g>
</svg>
